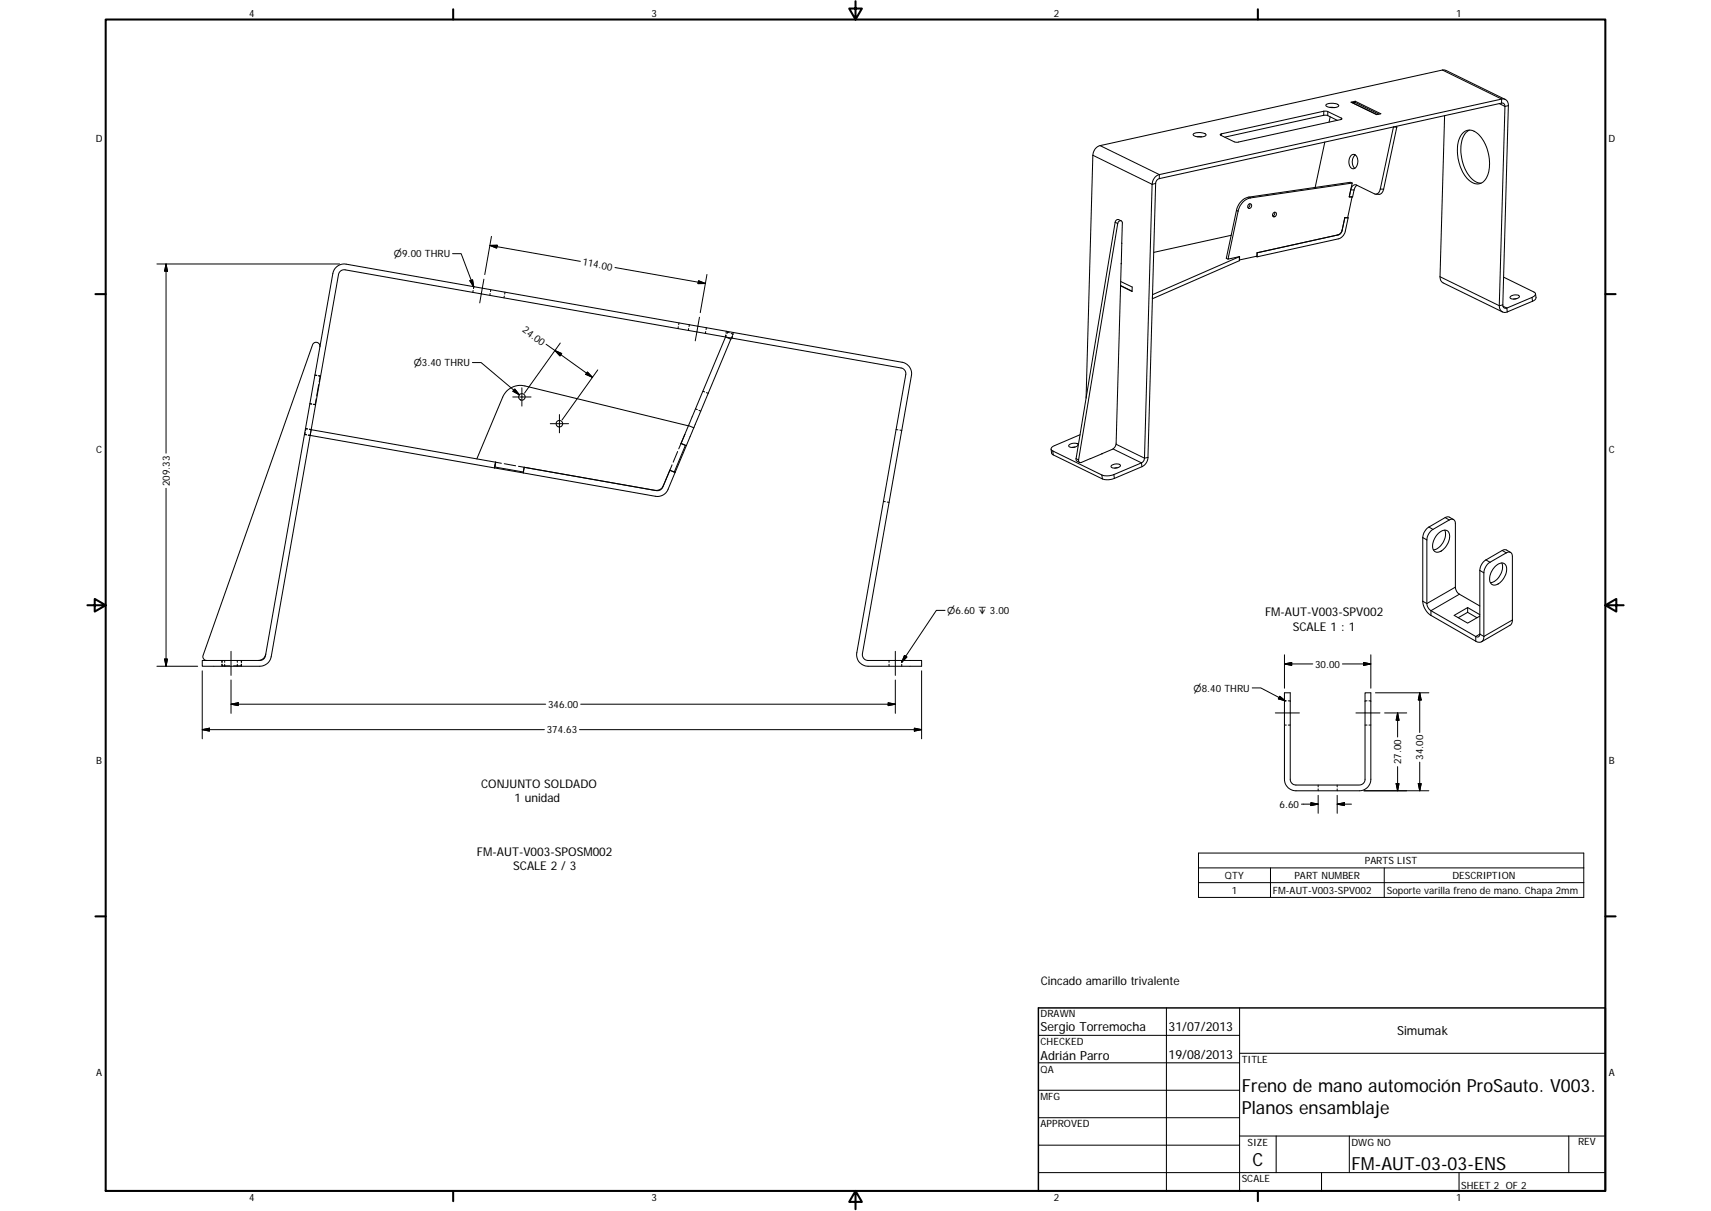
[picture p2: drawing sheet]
<svg xmlns="http://www.w3.org/2000/svg" width="594mm" height="420mm" viewBox="0 0 594 420" stroke-linecap="round" stroke-linejoin="round" font-family="sans-serif">
<g fill="none" stroke="#000" stroke-width=".36">
<path d="M460.5 36.2a4.1 4.1 0 0 1 4.3 .5 3.8 3.8 0 0 1-4.5-.1zM461.7 37.3h1.7M462.5 37.2v.1M469.1 35.5l1.4-.4 8.9 4.4-1.4 .3zM469.4 35.5l1.2 .1M469.4 35.6l8.7 4.2M470.5 35.1v.5M470.6 35.6l8.2 4M522.6 34.5l-20.6-10.1-.9-.1-119.1 26.2a3.5 3.5 0 0 0-2.6 3.4l-2.3 84.2M414.3 46.5a3.9 3.9 0 0 1 4.5 .3 3.8 3.8 0 0 1-4.5-.1zM415.7 47.4l1.6 .1M423.7 46.6l36.4-8.1 .8 .1 5 2.5-.4 .4-35.7 7.9-1.2-.2-4.7-2.3z"/>
<path d="M460 49.3l-3.4 15.7M461.8 40.5l-.3 1.9M464.3 41.7l-3.3-1.6-1.4-.1-34.3 7.6M469 54a1.38 1.38 0 0 1 1.6-.2 1.38 1.38 0 0 1 .8 1.4 2.6 2.6 0 0 1-1.7 3.3 2.97 2.97 0 0 1-.7-4.5zM470.6 53.8a3.2 3.2 0 0 0-.2 4.6M484.6 43.9l.4 .2M485 44.1l-4.6 21.5a2.01 2.01 0 0 1-1.6 1.8h-1.1M485 44.1l-1.2-.1-4.6 21.6a1.68 1.68 0 0 1-1.9 1.7l-6.3-3.1a1.62 1.62 0 0 0-2 1.7M501.6 40.1l-1.6 55.9a2.17 2.17 0 0 0 1.1 2.2l20.6 10M508.1 46a4 4 0 0 1 5.9 1.3 14.6 14.6 0 0 1 2.1 14.4 3.6 3.6 0 0 1-6.3 .6 14.3 14.3 0 0 1-2.6-15.2zM510.2 45.1a7.1 7.1 0 0 0-3 7 13.2 13.2 0 0 0 5.3 11l1.7 .5M389.3 76.6l-.9-.4a.99 .99 0 0 0-1.2 .9l-13.6 82 .2 .8 1.1 .6"/>
<path d="M433.6 70.9a.71 .71 0 0 1 1 .2 .71 .71 0 0 1-.3 1 .71 .71 0 0 1-1.1-.2 .71 .71 0 0 1 .4-1zM433.9 70.7a1.01 1.01 0 0 1-.6 1.3M442.2 73.9a.7 .7 0 0 1 1 .1 .7 .7 0 0 1-.3 1 .69 .69 0 0 1-1.1-.2 .69 .69 0 0 1 .4-.9zM442.5 73.6a.96 .96 0 0 1-.6 1.3M466.9 75.5l-1 4.9-.9 1-28.5 6.3-.1 1.2-6 1.3M466.9 75.5l1.2 .1M467 75.5l-1 4.2a2.33 2.33 0 0 1-1.6 1.8M467 75.5h.9M467.9 75.5l.2 .1M468.1 75.6l-1 4.5a3.5 3.5 0 0 1-2.4 2.8l-28.2 6.2M468.5 68.3h.9M469.3 68.3h.1"/>
<path d="M469.4 68.3l-1.5 7.2M469.5 63.5l-1 4.8M469.5 63.5l-.6-.3-35.3 5.2a5.7 5.7 0 0 0-4.3 4.6l-3.5 16.6 .6 .3M469.5 63.5l-35.3 5.2a5.7 5.7 0 0 0-4.3 4.6l-3.5 16.6 4-.9M471.2 64.3l-.9 1.3-.7 2.7h-1.1M116.6 92.8a4 4 0 0 1 3.6-1.1l193 34a4 4 0 0 1 3.3 4.6l-17.1 96.5a2.02 2.02 0 0 0 2 2.4h18.6v2h-18.6a4 4 0 0 1-3.9-4.7l17-96.5a1.97 1.97 0 0 0-1.6-2.3l-193.1-34.1a1.97 1.97 0 0 0-2.3 1.6l-23.3 132.7a4.1 4.1 0 0 1-4 3.3h-20v-2h20a1.98 1.98 0 0 0 2-1.7l23.4-132.6 .5-1.3zM164.5 99.5l-.1 .6M389.1 99.1l4 1.9M389.1 97.7l4 1.9v1.5l-4-1.9M389.3 91.5l-1.8 62.3a2.49 2.49 0 0 1-1.3 2.1l-3.6 1.5M389.3 91.4v.1M389.5 84.4h.1"/>
<path d="M389.5 84.4l.2-7.1a.82 .82 0 0 0-.9-.8 .82 .82 0 0 0-.7 1.1l-13.6 82a.69 .69 0 0 0 .2 .7 .69 .69 0 0 0 .7 .2l3.2-1.4M389.5 84.3l-.2 7.2M427.5 81.6l-26.9 6M430.3 90.2h.1M430.3 90.4l-30.2 13.3M430.4 89l-30.2 13.2M430.4 89l-.1 1.4M430.4 89v1.2M436.1 88.9l.4 .2M436.5 87.7v1.4M522.1 96.2l10.5 5.1a.89 .89 0 0 1 .5 1 .89 .89 0 0 1-.9 .7l-9 3.9a.99 .99 0 0 1-1-.1 .99 .99 0 0 1-.4-1l1.9-69.1a1.94 1.94 0 0 0-2.3-2.3l-118.9 26.2a3.6 3.6 0 0 0-2.5 3.3l-2.6 95.1-.2 .8-.9 .8-9.5 4.1-1.5 .3-1.9 .1-17.9-8.6a.89 .89 0 0 1-.5-1 .89 .89 0 0 1 .9-.8l9.1-3.9M164.3 100.8l-.1 .6"/>
<path d="M170.2 101.8l-.1 .7M170.4 100.5l-.1 .7M175.1 102.7l-.1 .6M175.3 101.4l-.1 .6M235.5 113.3l-.1 .7M235.7 112l-.1 .7M239.1 114l-.1 .6M239.3 112.6l-.1 .7M245 115l-.1 .7M245.3 113.7l-.2 .7M251.9 116.9l1.8 .8M251.9 116.9l-12.9 30.8 1.9 .7"/>
<path d="M252 116.2l-.1 .7M252.2 116.3l-.3 .6M252.2 114.9l-.1 .7M253.2 115.4l-.6-.2-.2 .6M253.7 117.7l-12.8 30.7M253.9 115.7l.6 .3-.2 .4M254.1 116.8l-.4 .9M254.4 116.7l-.2 .6M254.6 115.3l-.1 .7M524.4 102.9l1.5-.6a1.27 1.27 0 0 1 1.7 .7 2.32 2.32 0 0 1-3.3 .2zM526.5 103.6l-1 .2M533.1 101.9l.2 1.4-.6 .9-9.4 4a1.98 1.98 0 0 1-2.7-2.1l1.9-69.2a.99 .99 0 0 0-1.2-1.1l-118.8 26.2a1.8 1.8 0 0 0-1.3 1.6l-2.6 95.1a3.7 3.7 0 0 1-2.1 3.2l-9.6 4.1-1.8 .4h-1.5l-17.9-8.6-.5-.5-.3-1.5"/>
<path d="M109.3 130.2l.7 .1M109.3 130.1l.7 .1M109.8 138.4l-.4 1.9h-.6M110.6 130.4l.6 .1-.4 2M110.7 133.5l-.7 3.9M110.7 130.3l.6 .2M111.1 120.3a1.33 1.33 0 0 0-1-1.5 1.33 1.33 0 0 0-1.6 .9l-38 107.7a1.33 1.33 0 0 0 1.3 1.8M244 135.7l.7 .3M245.3 136.2l.6 .3M105.7 150.7l.7 .2M106 150.1l-.2 .6 .7 .1M106.1 148.7l.6 .1"/>
<path d="M106.8 148.8h-.6l-.1 .6M107 151l.7 .1M107.1 150.9l.6 .2M107.4 148.9l.6 .1M107.4 149l.6 .1M107.6 140l.6 .1M107.6 140.1l.7 .1M107.7 151.1l64 11.2M108 149.1l64.1 11.3M108 149.1l-.3 2M108.9 140.3l.7 .1M235.3 156.7l-1.6 3.7"/>
<path d="M236.5 153.8l1.8 .8M237.8 150.7l-2.1 5M237.8 150.7l-1.4 3.2 1.6 .6-3.9 9.3-1.5-.7M239 147.7l-56.8-13.8a6.7 6.7 0 0 0-7.7 3.9l-8.9 21.4M239 147.7l-1.2 3M240.9 148.4l-6.5 15.5M241.5 141.9l.6 .2M242.7 142.4l.6 .3M311.1 149l.7 .1M312.5 149.2l.6 .2M371.2 154.4l1.5-.6a1.3 1.3 0 0 1 1.6 .6 2.27 2.27 0 0 1-3.3 .2zM373.2 155.1l-.9 .1"/>
<path d="M378.6 159.1h.1M382.6 157.4h.1M382.6 157.4l-4 1.7M171.7 162.3l10 1.8M172.1 160.4l-.4 1.9M172.1 160.4h.1M172.1 160.4l2 .3M172.1 160.4l-.3 1.6 9.9 1.8 .3-1.7M175.1 160.9l3.9 .7M180 161.8l2 .3M182 162.1l45.9 8.1a1.95 1.95 0 0 0 2.2-1.2l2.5-5.8 1.8 .7M182 162.1l-.3 2"/>
<path d="M232.6 163.1l-2.3 5.4a2.71 2.71 0 0 1-2.9 1.6M233.4 161.3l-.8 1.8M234.4 163.9l-2.4 5.9a3.9 3.9 0 0 1-4.4 2.4l-45.9-8.1M306.7 174l.7 .1M308.1 174.2l.6 .1M385.9 161.5l1.5-.5a1.3 1.3 0 0 1 1.6 .6 2.32 2.32 0 0 1-3.2 .2zM388 162.3l-1 .1M499.2 185.3a2.36 2.36 0 0 1 3.8-.6 5.6 5.6 0 0 1-4 6.9 2.24 2.24 0 0 1-1.4-3.3l.5-1.4zM501.6 183.9a5.6 5.6 0 0 1-3.9 6.9M504.7 180.3l-1.9-1-1 .3-6.2 3.6-1.3 1.9-.3 1.4v22.1a6.3 6.3 0 0 0 2.8 4.9l15.6 9a1.72 1.72 0 0 0 2 .2 1.72 1.72 0 0 0 .8-1.9l.2-23.1 1.4-2.2 6.2-3.7a1.3 1.3 0 0 1 1.5-.1 1.3 1.3 0 0 1 .6 1.3l-.1 23.1-.7 .9-9.9 5.7M519 196.7a2.38 2.38 0 0 1 3.9-.5 5.5 5.5 0 0 1-4.4 6.8 2.59 2.59 0 0 1-1-3.8zM521.4 195.3a5.7 5.7 0 0 1-3.9 6.9"/>
<path d="M524.5 191.7l-1.6-.9-1.3 .2-6 3.4-.7 .8-.8 1.3-.3 1.1v22.4a.87 .87 0 0 1-.4 .9 .87 .87 0 0 1-1-.1l-15.6-8.9a3.1 3.1 0 0 1-1.4-2.5l.2-23.1 .7-1.4 1-1 5.9-3.5a1.32 1.32 0 0 1 1.5-.1 1.32 1.32 0 0 1 .6 1.4v22a3.2 3.2 0 0 0 1.4 2.5l7.1 4M509.6 210.8l-4.7 2.7 4.7 2.7 4.2-2.4M509.6 212.4l3.2 1.9M509.6 212.4l-3.3 1.9M509.6 210.8v1.6M509.6 210.8l4.2 2.5M77 229.2v.6M77 230.5v.7M77.1 230.4v.6h2.7M77.1 229.2v.6M78 229.2v.6M78 230.5v.7"/>
<path d="M82.4 229.2v.6M82.4 230.5v.7M83.8 229.2v.6M83.8 230.4v.6h-2.7M83.9 229.2v.6M83.9 230.5v.7M92.3 226.9a2.63 2.63 0 0 1-2.7 2.3M308.7 229.2v.6M308.7 230.5v.7M313.1 229.2v.6M313.1 230.5v.7M446 243.2h.6"/>
<path d="M446 251.6h.6M446 240.4h2v30a2 2 0 0 0 2 2h22a2.01 2.01 0 0 0 2-2v-30h2v30a4 4 0 0 1-4 4h-22a4 4 0 0 1-4-4zM447.3 243.2h.7M447.3 251.6h.7M474 243.2h.7M474 251.6h.7M475.3 243.2h.7M475.3 251.6h.7M457.7 272.4v.6M457.7 273.7v.7M464.3 272.4v.6M464.3 273.7v.7"/>
<path d="M360.5 359.2h69.9M405 349.7v63.5M430.4 349.7v63.5M360.5 368.7h69.9M360.5 378.3h69.9M430.4 365.4h127M360.5 387.8h69.9M360.5 397.3h69.9M430.4 394.1h127M443.1 394.1v12.7M468.5 394.1v12.7M544.7 394.1v12.7"/>
<path d="M360.5 406.8h196.9M458.8 406.8v6.4M506.6 406.8v6.4"/>
<circle cx="181.2" cy="137.7" r="1.14"/>
<circle cx="194.2" cy="147" r="1.14"/>
</g>
<g fill="#000">
<circle cx="430.4" cy="89" r=".18"/>
<circle cx="172.1" cy="160.4" r=".18"/>
</g>
<g fill="none" stroke="#000" stroke-width=".35">
<path d="M459.6 38.6v1.4M461 38.7v1.4M500.8 24.3l20.6 10.1-.1 1.4M520.5 35.9l2 1 1.2-.2M379.4 53.9l20.6 10 1.2-.3M382 50.5l20.5 10.1v1.4M424.1 46.4l-.1 .6M465.8 41l-.1 .4M387.2 77.1l.9 .5M429.3 73l.6 .3M433.6 68.4l.6 .3M469 65.9h1.1"/>
<path d="M479.2 65.6h1.2M54.5 91.6h63.4M57.7 91.6l.4 2.5h-1zM57.7 91.6v65.6M157.1 88h3l4.4 11.6M163.1 97.4l1-.3 .4 2.5zM168 96.9l-1.4 8.2M170.1 85.2l2.5-.1-.2 1zM170.1 85.2l31.4 5.5M170.6 82l-2.3 13.3M213.5 92.8l31.4 5.6M242.5 97.4l2.4 1h-2.5z"/>
<path d="M245.5 95.2l-2.4 13.3M464.7 81.4v.1M465.9 80.1h.1M500 96l20.6 10.1 1.2-.3M189.6 119.4l16.1 11.5M194.5 119l-12.4 17.4M242.9 110.1l-1.5 8.2M521.8 106.2l1.4 .7 .1 1.3M531.9 103.2l.2 1.3M164 125.8h3l13.3 11.2M178 137.7h6.4M178.7 135l1.6 2-2.2-1.2z"/>
<path d="M181.2 134.6v6.3M192.7 121.6l2.3 1.1-.6 .8zM204 129.1l1.7 1.8-2.3-1zM207.6 128.3l-12.5 17.4M191.1 147h6.3M194.2 143.8v6.4M365.5 156.5l.2 1.3M373.6 159.1l.9 .5M386.5 155.8l9.8 4.8 .2 1.3M387.5 154.1l9.9 4.9 1.2-.3M57.7 169.4v61.8M382.6 164.8l.2 1.4"/>
<path d="M386.8 164.7l.1 1.3M501.8 179.6l1.4 .8M494 186.5l1.4 .8M496.1 182.9l1.4 .8M513.8 197.9l1.4 .8M515.9 194.3l1.4 .8M521.6 191l1.4 .8M328.1 211.8h-3l-12 18M505.3 203.7l-9.9 5.7-1.4-.8M506.7 206.2l-9.9 5.7v1.6M525.1 215.1l-9.9 5.7-1.4-.8-1.4 .8v1.7M54.5 231.2h14.1"/>
<path d="M57.1 228.7h1l-.4 2.5zM70.2 232.7v23.6M80.2 226v8.3M80.2 235.9v11.6M310.9 226v8.3M310.9 235.9v11.6M314 227.4l.9 .5-1.8 1.9zM320 232.7v23.6M434.8 238.7h3l8.5 4.5M446 227.2v11.6M446 230.4l2.5-.6v1.1zM446 230.4h9.8"/>
<path d="M466.1 230.4h9.9M473.5 229.8l2.5 .6-2.5 .5zM476 227.2v11.6M70.2 253.2l2.5-.6v1.1zM70.2 253.2h118.8M80.2 244.3l2.5-.5v1zM80.2 244.3h109.3M201.2 253.2h118.8M201.6 244.3h109.3M308.4 243.8l2.5 .5-2.5 .5zM317.5 252.6l2.5 .6-2.5 .5zM442.8 247.4h8.4"/>
<path d="M444.3 241.6l2 1.6-2.4-.7zM470.8 247.4h8.3M477.6 240.4h18.5M480.8 247.4h7.6M485.3 247.4v8.3M485.3 247.4l.4 2.5h-.9zM492.9 240.4l.6 2.5h-1.1zM492.9 240.4v13.7M451.9 279h5.8M455.2 278.5l2.5 .5-2.5 .5zM457.7 275.9v6.3M464.3 279h5"/>
<path d="M464.3 279l2.5-.5v1zM464.3 275.9v6.3M473.6 274.4h22.5M484.8 271.9h.9l-.4 2.5zM485.3 266v8.4M492.4 271.9h1.1l-.6 2.5zM492.9 264.4v10M416.1 296h133.8v15.4h-133.8zM416.1 301.1h133.8M416.1 306.2h133.8M441.1 301.1v10.3M480.6 301.1v10.3"/>
</g>
<g fill="none" stroke="#000" stroke-width=".71">
<path d="M36.7 6.8h520.7v406.4h-520.7zM157.3 3.2v3.6M297 .4v6.4l-2.2-3.8h4.5l-2.3 3.8M436.7 3.2v3.6M33.1 102h3.6M557.4 102h3.6M30.3 210h6.4l-3.8-2.2v4.4l3.8-2.2M557.4 210l3.8 2.2v-4.4l-3.8 2.2h6.3M33.1 317.9h3.6M557.4 317.9h3.6M157.3 413.2v3.6M297 413.2l2.3 3.8h-4.5l2.2-3.8v6.3"/>
<path d="M436.7 413.2v3.6"/>
</g>
<path d="M360.5 349.7h196.9v63.5h-196.9z" fill="none" stroke="#000" stroke-width=".51"/>
<g fill="#000" stroke="#000" stroke-width=".35">
<path d="M57.7 91.6l.4 2.5h-1zM163.1 97.4l1-.3 .4 2.5zM170.1 85.2l2.5-.1-.2 1zM242.5 97.4l2.4 1h-2.5zM178.7 135l1.6 2-2.2-1.2zM192.7 121.6l2.3 1.1-.6 .8zM204 129.1l1.7 1.8-2.3-1zM57.1 228.7h1l-.4 2.5zM314 227.4l.9 .5-1.8 1.9zM446 230.4l2.5-.6v1.1zM473.5 229.8l2.5 .6-2.5 .5zM70.2 253.2l2.5-.6v1.1z"/>
<path d="M80.2 244.3l2.5-.5v1zM308.4 243.8l2.5 .5-2.5 .5zM317.5 252.6l2.5 .6-2.5 .5zM444.3 241.6l2 1.6-2.4-.7zM485.3 247.4l.4 2.5h-.9zM492.9 240.4l.6 2.5h-1.1zM455.2 278.5l2.5 .5-2.5 .5zM464.3 279l2.5-.5v1zM484.8 271.9h.9l-.4 2.5zM492.4 271.9h1.1l-.6 2.5z"/>
</g>
<g font-size="6.3">
<text x="431.1" y="379">Freno de mano automoción ProSauto. V003.</text>
<text x="431.1" y="386.6">Planos ensamblaje</text>
<text x="434.8" y="404.7">C</text>
<text x="469.2" y="406">FM-AUT-03-03-ENS</text>
</g>
<g font-size="4.4">
<text x="361.3" y="357.5">Sergio Torremocha</text>
<text x="405.8" y="357.8">31/07/2013</text>
<text x="485.1" y="359.2">Simumak</text>
<text x="361.3" y="367.9">Adrián Parro</text>
<text x="405.8" y="367.3">19/08/2013</text>
</g>
<g font-size="4.2">
<text x="439.2" y="213.9">FM-AUT-V003-SPV002</text>
<text x="448.8" y="218.9">SCALE 1 : 1</text>
<text x="165.6" y="297">FM-AUT-V003-SPOSM002</text>
<text x="178.2" y="302">SCALE 2 / 3</text>
</g>
<g font-size="4.1">
<text x="167.1" y="273.3">CONJUNTO SOLDADO</text>
<text x="178.7" y="278.2">1 unidad</text>
<text x="361.4" y="341.9">Cincado amarillo trivalente</text>
</g>
<g font-size="3.5">
<text x="86.6" y="5.8">4</text>
<text x="226.3" y="5.8">3</text>
<text x="365.9" y="5.8">2</text>
<text x="505.6" y="5.8">1</text>
<text x="33.2" y="49.4">D</text>
<text x="558.5" y="49.4">D</text>
<text x="202.1" y="92.1" transform="rotate(10 202.1 92.1)">114.00</text>
<text x="181.2" y="115" transform="rotate(36 181.2 115)">24.00</text>
<text x="33.4" y="157.3">C</text>
<text x="558.6" y="157.3">C</text>
<text x="58.9" y="168.6" transform="rotate(-90 58.9 168.6)">209.33</text>
<text x="456.6" y="231.6">30.00</text>
<text x="190.3" y="245.6">346.00</text>
<text x="189.8" y="254.4">374.63</text>
<text x="494.2" y="263.6" transform="rotate(-90 494.2 263.6)">34.00</text>
<text x="33.4" y="265.2">B</text>
<text x="486.5" y="265.2" transform="rotate(-90 486.5 265.2)">27.00</text>
<text x="558.6" y="265.2">B</text>
<text x="444.3" y="280.2">6.60</text>
<text x="473.9" y="299.8">PARTS LIST</text>
<text x="425.3" y="305">QTY</text>
<text x="449.4" y="304.9">PART NUMBER</text>
<text x="504.3" y="305">DESCRIPTION</text>
<text x="427.7" y="310.1">1</text>
<text x="442" y="310.1">FM-AUT-V003-SPV002</text>
<text x="481.5" y="310.1">Soporte varilla freno de mano. Chapa 2mm</text>
<text x="361.3" y="353">DRAWN</text>
<text x="361.3" y="362.5">CHECKED</text>
<text x="431.1" y="368.7">TITLE</text>
<text x="33.4" y="373.2">A</text>
<text x="361.3" y="372.1">QA</text>
<text x="558.6" y="373.2">A</text>
<text x="361.3" y="381.6">MFG</text>
<text x="361.3" y="391.2">APPROVED</text>
<text x="433.2" y="397.5">SIZE</text>
<text x="469.2" y="397.5">DWG NO</text>
<text x="547.9" y="397.4">REV</text>
<text x="431.1" y="410.2">SCALE</text>
<text x="507.3" y="412.4">SHEET 2 OF 2</text>
<text x="86.6" y="416.7">4</text>
<text x="226.3" y="416.7">3</text>
<text x="365.9" y="416.7">2</text>
<text x="505.6" y="416.7">1</text>
</g>
<g font-size="3.3">
<text x="136.8" y="89.3">⌀9.00 THRU</text>
<text x="143.7" y="127.1">⌀3.40 THRU</text>
<text x="328.9" y="213">⌀6.60 ↧ 3.00</text>
<text x="414.4" y="239.9">⌀8.40 THRU</text>
</g>
</svg>
